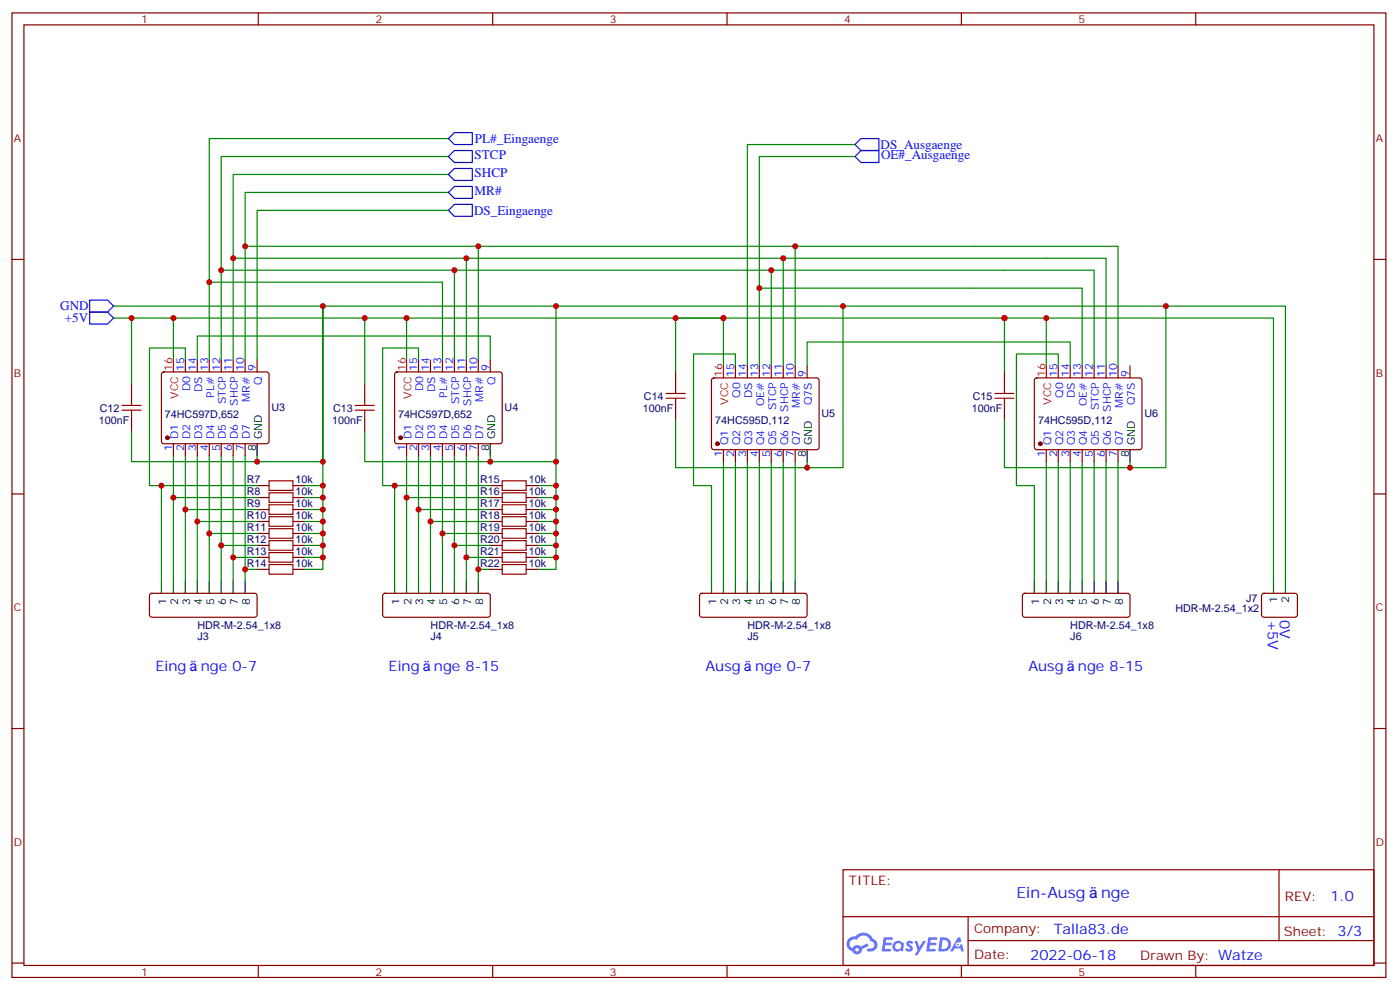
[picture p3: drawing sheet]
<svg xmlns="http://www.w3.org/2000/svg" width="413mm" height="292mm" viewBox="0 0 413 292" stroke-linecap="round" stroke-linejoin="round" font-family="sans-serif">
<g fill="none" stroke="#008700" stroke-width=".35">
<path d="M132.3 40.9h-70.6v65.2M132.3 56.7h-60v49.4M132.3 51.4h-63.5v54.7M132.3 46.1h-67v60M252.2 42.6h-31.7v65.3M252.2 46.1h-28.2v61.8M65.3 79.7h162.2M68.8 76.1h162.3M72.3 72.6h257.5v35.3M132.3 62h-56.5v44.1M134.1 79.7v26.4M137.6 76.1v30"/>
<path d="M141.1 72.6v33.5M227.5 79.7v28.2M227.5 79.7h95.3v28.2M231.1 76.1v31.8M231.1 76.1h95.2v31.8M234.6 72.6v35.3M33.5 90.2h61.7v45.9h-56.4v-8.8M33.5 93.8h5.3v19.4M38.8 93.8h12.4v12.3M51.2 93.8h162.2v14.1M61.7 83.2h68.8v22.9M95.2 90.2v77.7h-5.2"/>
<path d="M107.6 93.8v19.4M119.9 93.8v12.3M164 90.2v45.9h-56.4v-8.8M224 84.9h95.3v23M248.7 90.2v47.7h-10.6M296.3 93.8h12.4v14.1M296.3 93.8h-97v15.8M296.3 93.8v15.8M308.7 93.8h67v77.6M344 90.2h35.2v81.2M54.7 106.1v-3.5h-10.6v40.6h3.5v28.2M58.2 106.1v-7h86.4v7"/>
<path d="M123.5 106.1v-3.5h-10.6v40.6h3.5v28.2M217 107.9v-3.5h-12.4v38.8h5.3v28.2M238.1 107.9v-7.1h77.6v7.1M312.2 107.9v-3.5h-12.3v38.8h5.3v28.2M51.2 134.3v37.1M54.7 134.3v37.1M58.2 134.3v37.1M61.7 134.3v37.1M65.3 134.3v37.1M68.8 134.3v37.1M72.3 134.3v37.1M75.8 134.3v1.8"/>
<path d="M95.2 136.1v-45.9h248.8v47.7h-10.6v-1.8M119.9 134.3v37.1M123.5 134.3v37.1M127 134.3v37.1M130.5 134.3v37.1M134.1 134.3v37.1M137.6 134.3v37.1M141.1 134.3v37.1M144.6 134.3v1.8M164 136.1v31.8h-5.3M199.3 123.8v14.1h38.8v-1.8M213.4 136.1v35.3"/>
<path d="M217 136.1v35.3M220.5 136.1v35.3M224 136.1v35.3M227.5 136.1v35.3M231.1 136.1v35.3M234.6 136.1v35.3M296.3 123.8v14.1h37.1M308.7 136.1v35.3M312.2 136.1v35.3M315.7 136.1v35.3M319.3 136.1v35.3M322.8 136.1v35.3"/>
<path d="M326.3 136.1v35.3M329.8 136.1v35.3M47.6 143.2h28.2M51.2 146.7h24.6M54.7 150.2h21.1M58.2 153.7h17.6M61.7 157.3h14.1M90 143.2h5.2M90 146.7h5.2M90 150.2h5.2M90 153.7h5.2M90 157.3h5.2"/>
<path d="M116.4 143.2h28.2M119.9 146.7h24.7M123.5 150.2h21.1M127 153.7h17.6M130.5 157.3h14.1M158.7 143.2h5.3M158.7 146.7h5.3M158.7 150.2h5.3M158.7 153.7h5.3M158.7 157.3h5.3M65.3 160.8h10.5M68.8 164.3h7"/>
<path d="M72.3 167.9h3.5M90 160.8h5.2M90 164.3h5.2M134.1 160.8h10.5M137.6 164.3h7M141.1 167.9h3.5M158.7 160.8h5.3M158.7 164.3h5.3"/>
</g>
<g fill="none" stroke="#a10000" stroke-width=".35">
<path d="M36 119.5h5.6M38.8 116.7v2.8M104.8 119.5h5.6M107.6 116.7v2.8M196.5 117.4h5.6M196.5 116h5.6M199.3 113.2v2.8M199.3 117.4v2.8M293.5 117.4h5.7M293.5 116h5.7M296.3 113.2v2.8M296.3 117.4v2.8"/>
<path d="M36 120.9h5.6M38.8 120.9v2.9M104.8 120.9h5.6M107.6 120.9v2.9M79.4 159.4h7v2.8h-7zM79.4 155.9h7v2.8h-7zM79.4 152.3h7v2.9h-7zM79.4 148.8h7v2.8h-7zM79.4 145.3h7v2.8h-7zM79.4 141.7h7v2.9h-7zM148.2 141.7h7v2.9h-7zM148.2 145.3h7v2.8h-7z"/>
<path d="M148.2 148.8h7v2.8h-7zM148.2 152.3h7v2.9h-7zM148.2 155.9h7v2.8h-7zM148.2 159.4h7v2.8h-7zM79.4 166.4h7v2.9h-7zM79.4 162.9h7v2.8h-7zM148.2 162.9h7v2.8h-7zM148.2 166.4h7v2.9h-7z"/>
</g>
<g fill="none" stroke="#870000" stroke-width=".35">
<path d="M3.5 3.8h405.4v284.3h-405.4zM7.1 7.3h398.2v277.3h-398.2zM76.2 3.8v3.5M145.3 3.8v3.5M214.5 3.8v3.5M283.6 3.8v3.5M352.8 3.8v3.5M3.5 76.5h3.6M405.3 76.5h3.6M38.8 113.2v3.5M107.6 113.2v3.5M199.3 109.6v3.6"/>
<path d="M296.3 109.6v3.6M38.8 123.8v3.5M107.6 123.8v3.5M199.3 120.2v3.6M296.3 120.2v3.6M3.5 145.6h3.6M75.8 157.3h3.6M75.8 153.7h3.6M75.8 150.2h3.6M75.8 146.7h3.6M75.8 143.2h3.6M86.4 157.3h3.6"/>
<path d="M86.4 153.7h3.6M86.4 150.2h3.6M86.4 146.7h3.6M86.4 143.2h3.6M144.6 157.3h3.6M144.6 153.7h3.6M144.6 150.2h3.6M144.6 146.7h3.6M144.6 143.2h3.6M155.2 157.3h3.5M155.2 153.7h3.5M155.2 150.2h3.5"/>
<path d="M155.2 146.7h3.5M155.2 143.2h3.5M405.3 145.6h3.6M44.3 175.1l.5-.2h30.3l.5 .2 .2 .5v5.7l-.2 .5-.5 .2h-30.3l-.5-.3-.2-.4v-5.7zM75.8 167.9h3.6M75.8 164.3h3.6M75.8 160.8h3.6M86.4 167.9h3.6M86.4 164.3h3.6M86.4 160.8h3.6M113.1 175.1l.5-.2h30.3l.5 .2 .2 .5v5.7l-.2 .5-.5 .2h-30.3l-.5-.3-.2-.4v-5.7zM144.6 167.9h3.6"/>
<path d="M144.6 164.3h3.6M144.6 160.8h3.6M155.2 167.9h3.5M155.2 164.3h3.5M155.2 160.8h3.5M206.6 175.1l.5-.2h30.3l.5 .2 .2 .5v5.7l-.2 .5-.5 .2h-30.3l-.5-.3-.2-.4v-5.7zM301.9 175.1l.4-.2h30.4l.5 .2 .2 .5v5.7l-.3 .5-.4 .2h-30.4l-.5-.3-.2-.4v-5.7zM372.4 175.1l.5-.2 9.4 .1 .5 .6-.1 5.9-.6 .5-9.5-.1-.4-.6v-5.7zM3.5 214.8h3.6M405.3 214.8h3.6M248.7 256.4h156.6v28.2h-156.6zM377.3 256.4v20.9"/>
<path d="M248.7 270.2h156.5M285.6 277.3h119.6M285.6 270.2v14.2M3.5 283.9h3.6M76.2 284.6v3.5M145.3 284.6v3.5M214.5 284.6v3.5M283.6 284.6v3.5M352.8 284.6v3.5M405.3 283.9h3.6"/>
</g>
<path d="M132.3 40.9l1.8-1.8h5.2v3.5h-5.2zM132.3 46.1l1.8-1.7h5.2v3.5h-5.2zM132.3 51.4l1.8-1.7h5.2v3.5h-5.2zM132.3 56.7l1.8-1.7h5.2v3.5h-5.2zM252.2 42.6l1.8-1.7h5.3v3.5h-5.3zM252.2 46.1l1.8-1.7h5.3v3.5h-5.3zM132.3 62l1.8-1.7h5.2v3.5h-5.2zM26.5 92h5.2l1.8 1.8-1.8 1.7h-5.2zM26.5 88.5h5.2l1.8 1.7-1.8 1.8h-5.2z" fill="none" stroke="#00f" stroke-width=".35"/>
<g fill="none" stroke="#000" stroke-width=".35">
<path d="M47.6 171.4v3.5M51.2 171.4v3.5M54.7 171.4v3.5M58.2 171.4v3.5M61.7 171.4v3.5M65.3 171.4v3.5M68.8 171.4v3.5M72.3 171.4v3.5M116.4 171.4v3.5M119.9 171.4v3.5M123.5 171.4v3.5M127 171.4v3.5"/>
<path d="M130.5 171.4v3.5M134.1 171.4v3.5M137.6 171.4v3.5M141.1 171.4v3.5M209.9 171.4v3.5M213.4 171.4v3.5M217 171.4v3.5M220.5 171.4v3.5M224 171.4v3.5M227.5 171.4v3.5M231.1 171.4v3.5M234.6 171.4v3.5"/>
<path d="M305.2 171.4v3.5M308.7 171.4v3.5M312.2 171.4v3.5M315.7 171.4v3.5M319.3 171.4v3.5M322.8 171.4v3.5M326.3 171.4v3.5M329.8 171.4v3.5M375.7 171.4v3.5M379.2 171.4v3.5"/>
</g>
<g fill="#5487ff">
<path d="M267.7 277.6a1.22 1.22 0 0 1 1.7 .2l-.4 .6a.47 .47 0 0 0-.3-.4 .47 .47 0 0 0-.5 .2l.1 .2a1.14 1.14 0 0 1 .8 1.8 1.14 1.14 0 0 1-1.9 0l-.2-.2 .5-.6 .7 .5a.29 .29 0 0 0 .3-.3 .29 .29 0 0 0-.2-.3 1.04 1.04 0 0 1-.6-1.7z"/>
<path d="M260.7 276.3h2.4l.3 .2-.2 .5-1.8 .1-.1 .8h1.5l.3 .4-.3 .4h-1.6l-.2 1.1h1.7l.2 .3-.2 .3-2.6 .1z"/>
<path d="M273.8 276.3h2.4l.3 .2-.1 .5-1.8 .1-.2 .8h1.6l.3 .4-.4 .4h-1.6l-.1 1.1h1.7l.2 .3-.2 .3-2.6 .1z"/>
<path d="M282.6 276.3h.7l.3 1.3-.6 .3a.69 .69 0 0 0-1 .3 .69 .69 0 0 0 .4 .9 .69 .69 0 0 0 .9-.6l.5-.2 .6 2.2h-.8l-.2-.9h-1.8l-.5 .9h-.8z"/>
<path d="M269.8 277.4h.8l.6 1.8 1.1-1.8h.9l-2.6 4.2h-.8l.9-1.5z"/>
<path d="M277.4 276.3l-.6 4.2h1.3a2.11 2.11 0 0 0 2.5-2.1 2.11 2.11 0 0 0-2.5-2.1zM278.1 277.1a1.39 1.39 0 0 1 1.7 1.4 1.39 1.39 0 0 1-1.8 1.3h-.3z"/>
<path d="M263.7 277.9a1.54 1.54 0 0 0-.1 2.2 1.54 1.54 0 0 0 2.2 .1l.6 .3 .3-2.3-.2-.3h-.4a1.49 1.49 0 0 0-2.4 0zM264 278.9a.94 .94 0 0 1 1.8 0 .94 .94 0 0 1-1.8 0z"/>
<path d="M250.4 276.7a2.18 2.18 0 0 0 1.1 3.7 1.44 1.44 0 0 0 1.6 .9 1.44 1.44 0 0 0 1.2-1.4l2-1.1-.5-.7-1.9 1a1.47 1.47 0 0 0-2.4 .4 1.39 1.39 0 0 1-.7-1.9 1.39 1.39 0 0 1 2-.5 2.12 2.12 0 0 1 2.2-1.3 2.12 2.12 0 0 1 1.9 1.7 1.14 1.14 0 0 1 1.1 1.4 1.14 1.14 0 0 1-1.7 .7 .43 .43 0 0 0-.5 .4 .43 .43 0 0 0 .4 .5 1.98 1.98 0 0 0 2.5-1.2 1.98 1.98 0 0 0-1.2-2.6 3.1 3.1 0 0 0-5.3-.6l-.9 .1zM252.3 280a.55 .55 0 0 1 1.1 0 .55 .55 0 0 1-1.1 0z"/>
<circle cx="282.6" cy="278.4" r=".26"/>
</g>
<g fill="none" stroke="#870000" stroke-width=".35">
<path d="M47.9 109.8l.4-.2 30.6 .1 .5 .6-.1 20.1-.6 .4-30.6-.1-.5-.6v-19.8zM54.7 106.1v3.5M58.2 106.1v3.5M61.7 106.1v3.5M65.3 106.1v3.5M68.8 106.1v3.5M72.3 106.1v3.5M75.8 106.1v3.5M116.7 109.8l.4-.2 30.6 .1 .5 .6-.1 20.1-.6 .4-30.7-.1-.4-.6v-19.8zM123.5 106.1v3.5M127 106.1v3.5M130.5 106.1v3.5"/>
<path d="M134.1 106.1v3.5M137.6 106.1v3.5M141.1 106.1v3.5M144.6 106.1v3.5M210.1 111.6l.5-.2 30.6 .1 .5 .6-.1 20-.7 .5-30.6-.1-.4-.6v-19.8zM217 107.9v3.5M220.5 107.9v3.5M224 107.9v3.5M227.5 107.9v3.5M231.1 107.9v3.5M234.6 107.9v3.5M238.1 107.9v3.5"/>
<path d="M305.4 111.6l.5-.2 30.6 .1 .4 .6-.1 20-.6 .5-30.6-.1-.4-.6v-19.8zM312.2 107.9v3.5M315.7 107.9v3.5M319.3 107.9v3.5M322.8 107.9v3.5M326.3 107.9v3.5M329.8 107.9v3.5M333.4 107.9v3.5M51.2 130.8v3.5M54.7 130.8v3.5M58.2 130.8v3.5M61.7 130.8v3.5"/>
<path d="M65.3 130.8v3.5M68.8 130.8v3.5M72.3 130.8v3.5M119.9 130.8v3.5M123.5 130.8v3.5M127 130.8v3.5M130.5 130.8v3.5M134.1 130.8v3.5M137.6 130.8v3.5M141.1 130.8v3.5M213.4 132.6v3.5M217 132.6v3.5"/>
<path d="M220.5 132.6v3.5M224 132.6v3.5M227.5 132.6v3.5M231.1 132.6v3.5M234.6 132.6v3.5M308.7 132.6v3.5M312.2 132.6v3.5M315.7 132.6v3.5M319.3 132.6v3.5M322.8 132.6v3.5M326.3 132.6v3.5M329.8 132.6v3.5"/>
</g>
<g fill="#870000" stroke="#870000" stroke-width=".35">
<circle cx="211.7" cy="130.8" r=".53"/>
<circle cx="118.2" cy="129" r=".53"/>
<circle cx="49.4" cy="129" r=".53"/>
<circle cx="306.9" cy="130.8" r=".53"/>
</g>
<path d="M75.8 130.8v3.5M144.6 130.8v3.5M238.1 132.6v3.5M333.4 132.6v3.5" fill="none" stroke="#000" stroke-width=".35"/>
<path d="M51.2 106.1v3.5M119.9 106.1v3.5M213.4 107.9v3.5M308.7 107.9v3.5" fill="none" stroke="#f00" stroke-width=".35"/>
<g fill="#c00">
<circle cx="95.3" cy="136.1" r=".88"/>
<circle cx="75.8" cy="136.1" r=".88"/>
<circle cx="47.6" cy="143.2" r=".88"/>
<circle cx="51.2" cy="146.7" r=".88"/>
<circle cx="54.7" cy="150.2" r=".88"/>
<circle cx="58.2" cy="153.7" r=".88"/>
<circle cx="61.7" cy="157.3" r=".88"/>
<circle cx="65.3" cy="160.8" r=".88"/>
<circle cx="68.8" cy="164.3" r=".88"/>
<circle cx="72.3" cy="167.9" r=".88"/>
<circle cx="95.3" cy="90.2" r=".88"/>
<circle cx="95.3" cy="143.2" r=".88"/>
<circle cx="95.3" cy="146.7" r=".88"/>
<circle cx="95.3" cy="150.2" r=".88"/>
<circle cx="95.3" cy="153.7" r=".88"/>
<circle cx="95.3" cy="157.3" r=".88"/>
<circle cx="95.3" cy="160.8" r=".88"/>
<circle cx="95.3" cy="164.3" r=".88"/>
<circle cx="141.1" cy="167.9" r=".88"/>
<circle cx="137.6" cy="164.3" r=".88"/>
<circle cx="134.1" cy="160.8" r=".88"/>
<circle cx="130.5" cy="157.3" r=".88"/>
<circle cx="127" cy="153.7" r=".88"/>
<circle cx="123.5" cy="150.2" r=".88"/>
<circle cx="119.9" cy="146.7" r=".88"/>
<circle cx="116.4" cy="143.2" r=".88"/>
<circle cx="144.6" cy="136.1" r=".88"/>
<circle cx="107.6" cy="93.8" r=".88"/>
<circle cx="164" cy="136.1" r=".88"/>
<circle cx="164" cy="164.3" r=".88"/>
<circle cx="164" cy="160.8" r=".88"/>
<circle cx="164" cy="157.3" r=".88"/>
<circle cx="164" cy="153.7" r=".88"/>
<circle cx="164" cy="150.2" r=".88"/>
<circle cx="164" cy="146.7" r=".88"/>
<circle cx="164" cy="143.2" r=".88"/>
<circle cx="213.4" cy="93.8" r=".88"/>
<circle cx="224" cy="84.9" r=".88"/>
<circle cx="296.3" cy="93.8" r=".88"/>
<circle cx="72.3" cy="72.6" r=".88"/>
<circle cx="68.8" cy="76.1" r=".88"/>
<circle cx="65.3" cy="79.7" r=".88"/>
<circle cx="61.7" cy="83.2" r=".88"/>
<circle cx="38.8" cy="93.8" r=".88"/>
<circle cx="51.2" cy="93.8" r=".88"/>
<circle cx="119.9" cy="93.8" r=".88"/>
<circle cx="164" cy="90.2" r=".88"/>
<circle cx="333.4" cy="137.9" r=".88"/>
<circle cx="248.7" cy="90.2" r=".88"/>
<circle cx="199.3" cy="93.8" r=".88"/>
<circle cx="238.1" cy="137.9" r=".88"/>
<circle cx="234.6" cy="72.6" r=".88"/>
<circle cx="141.1" cy="72.6" r=".88"/>
<circle cx="231.1" cy="76.1" r=".88"/>
<circle cx="137.6" cy="76.1" r=".88"/>
<circle cx="134.1" cy="79.7" r=".88"/>
<circle cx="227.5" cy="79.7" r=".88"/>
<circle cx="308.7" cy="93.8" r=".88"/>
<circle cx="344" cy="90.2" r=".88"/>
</g>
<g font-size="4.6" fill="#00f">
<text x="299.9" y="264.9">Ein-Ausg</text>
<text x="324.9" y="264.9">nge</text>
</g>
<g font-size="4.2" fill="#00f">
<text x="374.1" y="182.7" transform="rotate(90 374.1 182.7)">+5V</text>
<text x="377.6" y="182.7" transform="rotate(90 377.6 182.7)">0V</text>
<text x="45.9" y="197.8">Eing</text>
<text x="59.2" y="197.8">nge 0-7</text>
<text x="114.7" y="197.8">Eing</text>
<text x="128" y="197.8">nge 8-15</text>
<text x="208.1" y="197.8">Ausg</text>
<text x="222.8" y="197.8">nge 0-7</text>
<text x="303.4" y="197.8">Ausg</text>
<text x="318" y="197.8">nge 8-15</text>
<text x="392.5" y="265.7">1.0</text>
<text x="310.9" y="275.2">Talla83.de</text>
<text x="304" y="283">2022-06-18</text>
</g>
<g font-size="3.9" fill="#00f">
<text x="140" y="47">STCP</text>
<text x="140.1" y="42.2">PL#_Eingaenge</text>
<text x="259.8" y="43.9">DS_Ausgaenge</text>
<text x="260" y="47">OE#_Ausgaenge</text>
<text x="140" y="52.3">SHCP</text>
<text x="140" y="57.6">MR#</text>
<text x="139.9" y="63.3">DS_Eingaenge</text>
<text x="17.8" y="91.4">GND</text>
<text x="19.1" y="94.9">+5V</text>
</g>
<g font-size="3.9" fill="#800">
<text x="250.5" y="261">TITLE:</text>
<text x="379.1" y="265.7">REV:</text>
<text x="287.4" y="275.2">Company:</text>
<text x="378.7" y="275.8">Sheet: 3/3</text>
<text x="287.4" y="282.9">Date:</text>
<text x="336.4" y="282.9">Drawn By: Watze</text>
</g>
<g font-size="3.2" fill="#800">
<text x="41.6" y="6.8">1</text>
<text x="110.8" y="6.8">2</text>
<text x="179.9" y="6.8">3</text>
<text x="249.1" y="6.8">4</text>
<text x="318.2" y="6.8">5</text>
<text x="4.1" y="41.9">A</text>
<text x="405.9" y="41.9">A</text>
<text x="4.1" y="111.1">B</text>
<text x="405.9" y="111.1">B</text>
<text x="4.1" y="180.2">C</text>
<text x="405.9" y="180.2">C</text>
<text x="4.1" y="249.3">D</text>
<text x="405.9" y="249.3">D</text>
<text x="41.6" y="287.6">1</text>
<text x="110.8" y="287.6">2</text>
<text x="179.9" y="287.6">3</text>
<text x="249.1" y="287.6">4</text>
<text x="318.2" y="287.6">5</text>
</g>
<g font-size="3.2" fill="#f00">
<text x="50.8" y="109.5" transform="rotate(-90 50.8 109.5)">16</text>
<text x="119.6" y="109.5" transform="rotate(-90 119.6 109.5)">16</text>
<text x="213.1" y="111.2" transform="rotate(-90 213.1 111.2)">16</text>
<text x="308.3" y="111.2" transform="rotate(-90 308.3 111.2)">16</text>
<text x="52.6" y="117.5" transform="rotate(-90 52.6 117.5)">VCC</text>
<text x="121.4" y="117.5" transform="rotate(-90 121.4 117.5)">VCC</text>
<text x="214.8" y="119.3" transform="rotate(-90 214.8 119.3)">VCC</text>
<text x="310.1" y="119.3" transform="rotate(-90 310.1 119.3)">VCC</text>
</g>
<g font-size="3.2" fill="#00f">
<text x="54.3" y="109.5" transform="rotate(-90 54.3 109.5)">15</text>
<text x="57.9" y="109.5" transform="rotate(-90 57.9 109.5)">14</text>
<text x="61.4" y="109.5" transform="rotate(-90 61.4 109.5)">13</text>
<text x="64.9" y="109.5" transform="rotate(-90 64.9 109.5)">12</text>
<text x="68.4" y="109.5" transform="rotate(-90 68.4 109.5)">11</text>
<text x="72" y="109.5" transform="rotate(-90 72 109.5)">10</text>
<text x="75.5" y="109.5" transform="rotate(-90 75.5 109.5)">9</text>
<text x="77.3" y="113.4" transform="rotate(-90 77.3 113.4)">Q</text>
<text x="123.1" y="109.5" transform="rotate(-90 123.1 109.5)">15</text>
<text x="126.6" y="109.5" transform="rotate(-90 126.6 109.5)">14</text>
<text x="130.2" y="109.5" transform="rotate(-90 130.2 109.5)">13</text>
<text x="133.7" y="109.5" transform="rotate(-90 133.7 109.5)">12</text>
<text x="137.2" y="109.5" transform="rotate(-90 137.2 109.5)">11</text>
<text x="140.8" y="109.5" transform="rotate(-90 140.8 109.5)">10</text>
<text x="144.3" y="109.5" transform="rotate(-90 144.3 109.5)">9</text>
<text x="146" y="113.4" transform="rotate(-90 146 113.4)">Q</text>
<text x="216.6" y="111.2" transform="rotate(-90 216.6 111.2)">15</text>
<text x="220.1" y="111.2" transform="rotate(-90 220.1 111.2)">14</text>
<text x="223.7" y="111.2" transform="rotate(-90 223.7 111.2)">13</text>
<text x="227.2" y="111.2" transform="rotate(-90 227.2 111.2)">12</text>
<text x="230.7" y="111.2" transform="rotate(-90 230.7 111.2)">11</text>
<text x="234.2" y="111.2" transform="rotate(-90 234.2 111.2)">10</text>
<text x="237.8" y="111.2" transform="rotate(-90 237.8 111.2)">9</text>
<text x="311.9" y="111.2" transform="rotate(-90 311.9 111.2)">15</text>
<text x="315.4" y="111.2" transform="rotate(-90 315.4 111.2)">14</text>
<text x="318.9" y="111.2" transform="rotate(-90 318.9 111.2)">13</text>
<text x="322.4" y="111.2" transform="rotate(-90 322.4 111.2)">12</text>
<text x="326" y="111.2" transform="rotate(-90 326 111.2)">11</text>
<text x="329.5" y="111.2" transform="rotate(-90 329.5 111.2)">10</text>
<text x="333" y="111.2" transform="rotate(-90 333 111.2)">9</text>
<text x="56.1" y="115.4" transform="rotate(-90 56.1 115.4)">D0</text>
<text x="59.6" y="115.6" transform="rotate(-90 59.6 115.6)">DS</text>
<text x="63.1" y="117.2" transform="rotate(-90 63.1 117.2)">PL#</text>
<text x="66.7" y="119.2" transform="rotate(-90 66.7 119.2)">STCP</text>
<text x="70.2" y="119.6" transform="rotate(-90 70.2 119.6)">SHCP</text>
<text x="73.7" y="118.4" transform="rotate(-90 73.7 118.4)">MR#</text>
<text x="124.9" y="115.4" transform="rotate(-90 124.9 115.4)">D0</text>
<text x="128.4" y="115.6" transform="rotate(-90 128.4 115.6)">DS</text>
<text x="131.9" y="117.2" transform="rotate(-90 131.9 117.2)">PL#</text>
<text x="135.5" y="119.2" transform="rotate(-90 135.5 119.2)">STCP</text>
<text x="139" y="119.6" transform="rotate(-90 139 119.6)">SHCP</text>
<text x="142.5" y="118.4" transform="rotate(-90 142.5 118.4)">MR#</text>
<text x="218.4" y="117.2" transform="rotate(-90 218.4 117.2)">Q0</text>
<text x="221.9" y="117.3" transform="rotate(-90 221.9 117.3)">DS</text>
<text x="225.4" y="119.8" transform="rotate(-90 225.4 119.8)">OE#</text>
<text x="239.5" y="119.4" transform="rotate(-90 239.5 119.4)">Q7S</text>
<text x="313.6" y="117.2" transform="rotate(-90 313.6 117.2)">Q0</text>
<text x="317.1" y="117.3" transform="rotate(-90 317.1 117.3)">DS</text>
<text x="320.7" y="119.8" transform="rotate(-90 320.7 119.8)">OE#</text>
<text x="334.8" y="119.4" transform="rotate(-90 334.8 119.4)">Q7S</text>
<text x="229" y="121" transform="rotate(-90 229 121)">STCP</text>
<text x="232.5" y="121.4" transform="rotate(-90 232.5 121.4)">SHCP</text>
<text x="236" y="120.2" transform="rotate(-90 236 120.2)">MR#</text>
<text x="324.2" y="121" transform="rotate(-90 324.2 121)">STCP</text>
<text x="327.7" y="121.4" transform="rotate(-90 327.7 121.4)">SHCP</text>
<text x="331.3" y="120.2" transform="rotate(-90 331.3 120.2)">MR#</text>
<text x="52.6" y="129.5" transform="rotate(-90 52.6 129.5)">D1</text>
<text x="56.1" y="129.5" transform="rotate(-90 56.1 129.5)">D2</text>
<text x="59.6" y="129.5" transform="rotate(-90 59.6 129.5)">D3</text>
<text x="63.1" y="129.5" transform="rotate(-90 63.1 129.5)">D4</text>
<text x="66.7" y="129.5" transform="rotate(-90 66.7 129.5)">D5</text>
<text x="70.2" y="129.5" transform="rotate(-90 70.2 129.5)">D6</text>
<text x="73.7" y="129.5" transform="rotate(-90 73.7 129.5)">D7</text>
<text x="121.4" y="129.5" transform="rotate(-90 121.4 129.5)">D1</text>
<text x="124.9" y="129.5" transform="rotate(-90 124.9 129.5)">D2</text>
<text x="128.4" y="129.5" transform="rotate(-90 128.4 129.5)">D3</text>
<text x="131.9" y="129.5" transform="rotate(-90 131.9 129.5)">D4</text>
<text x="135.5" y="129.5" transform="rotate(-90 135.5 129.5)">D5</text>
<text x="139" y="129.5" transform="rotate(-90 139 129.5)">D6</text>
<text x="142.5" y="129.5" transform="rotate(-90 142.5 129.5)">D7</text>
<text x="214.8" y="131.3" transform="rotate(-90 214.8 131.3)">Q1</text>
<text x="218.4" y="131.3" transform="rotate(-90 218.4 131.3)">Q2</text>
<text x="221.9" y="131.3" transform="rotate(-90 221.9 131.3)">Q3</text>
<text x="225.4" y="131.3" transform="rotate(-90 225.4 131.3)">Q4</text>
<text x="229" y="131.3" transform="rotate(-90 229 131.3)">Q5</text>
<text x="232.5" y="131.3" transform="rotate(-90 232.5 131.3)">Q6</text>
<text x="236" y="131.3" transform="rotate(-90 236 131.3)">Q7</text>
<text x="310.1" y="131.3" transform="rotate(-90 310.1 131.3)">Q1</text>
<text x="313.6" y="131.3" transform="rotate(-90 313.6 131.3)">Q2</text>
<text x="317.1" y="131.3" transform="rotate(-90 317.1 131.3)">Q3</text>
<text x="320.7" y="131.3" transform="rotate(-90 320.7 131.3)">Q4</text>
<text x="324.2" y="131.3" transform="rotate(-90 324.2 131.3)">Q5</text>
<text x="327.7" y="131.3" transform="rotate(-90 327.7 131.3)">Q6</text>
<text x="331.3" y="131.3" transform="rotate(-90 331.3 131.3)">Q7</text>
<text x="50.8" y="133" transform="rotate(-90 50.8 133)">1</text>
<text x="54.3" y="133" transform="rotate(-90 54.3 133)">2</text>
<text x="57.9" y="133" transform="rotate(-90 57.9 133)">3</text>
<text x="61.4" y="133" transform="rotate(-90 61.4 133)">4</text>
<text x="64.9" y="133" transform="rotate(-90 64.9 133)">5</text>
<text x="68.4" y="133" transform="rotate(-90 68.4 133)">6</text>
<text x="72" y="133" transform="rotate(-90 72 133)">7</text>
<text x="119.6" y="133" transform="rotate(-90 119.6 133)">1</text>
<text x="123.1" y="133" transform="rotate(-90 123.1 133)">2</text>
<text x="126.6" y="133" transform="rotate(-90 126.6 133)">3</text>
<text x="130.2" y="133" transform="rotate(-90 130.2 133)">4</text>
<text x="133.7" y="133" transform="rotate(-90 133.7 133)">5</text>
<text x="137.2" y="133" transform="rotate(-90 137.2 133)">6</text>
<text x="140.8" y="133" transform="rotate(-90 140.8 133)">7</text>
<text x="213.1" y="134.8" transform="rotate(-90 213.1 134.8)">1</text>
<text x="216.6" y="134.8" transform="rotate(-90 216.6 134.8)">2</text>
<text x="220.1" y="134.8" transform="rotate(-90 220.1 134.8)">3</text>
<text x="223.7" y="134.8" transform="rotate(-90 223.7 134.8)">4</text>
<text x="227.2" y="134.8" transform="rotate(-90 227.2 134.8)">5</text>
<text x="230.7" y="134.8" transform="rotate(-90 230.7 134.8)">6</text>
<text x="234.2" y="134.8" transform="rotate(-90 234.2 134.8)">7</text>
<text x="308.3" y="134.8" transform="rotate(-90 308.3 134.8)">1</text>
<text x="311.9" y="134.8" transform="rotate(-90 311.9 134.8)">2</text>
<text x="315.4" y="134.8" transform="rotate(-90 315.4 134.8)">3</text>
<text x="318.9" y="134.8" transform="rotate(-90 318.9 134.8)">4</text>
<text x="322.4" y="134.8" transform="rotate(-90 322.4 134.8)">5</text>
<text x="326" y="134.8" transform="rotate(-90 326 134.8)">6</text>
<text x="329.5" y="134.8" transform="rotate(-90 329.5 134.8)">7</text>
</g>
<g font-size="3.2" fill="#000080">
<text x="190" y="117.8">C14</text>
<text x="287" y="117.8">C15</text>
<text x="29.2" y="124.9">100nF</text>
<text x="29.5" y="121.3">C12</text>
<text x="48.6" y="123.1">74HC597D,652</text>
<text x="80.1" y="121.3">U3</text>
<text x="98" y="124.9">100nF</text>
<text x="98.2" y="121.3">C13</text>
<text x="117.4" y="123.1">74HC597D,652</text>
<text x="148.9" y="121.3">U4</text>
<text x="189.7" y="121.3">100nF</text>
<text x="211" y="124.9">74HC595D,112</text>
<text x="242.4" y="123">U5</text>
<text x="286.7" y="121.3">100nF</text>
<text x="306.3" y="124.9">74HC595D,112</text>
<text x="337.6" y="123">U6</text>
<text x="72.8" y="142.5">R7</text>
<text x="87.2" y="142.5">10k</text>
<text x="141.6" y="142.5">R15</text>
<text x="156" y="142.5">10k</text>
<text x="72.8" y="149.6">R9</text>
<text x="72.8" y="146">R8</text>
<text x="87.2" y="149.6">10k</text>
<text x="87.2" y="146">10k</text>
<text x="141.6" y="146">R16</text>
<text x="141.6" y="149.6">R17</text>
<text x="156" y="146">10k</text>
<text x="156" y="149.6">10k</text>
<text x="72.8" y="153.1">R10</text>
<text x="87.2" y="153.1">10k</text>
<text x="141.6" y="153.1">R18</text>
<text x="156" y="153.1">10k</text>
<text x="72.8" y="160.1">R12</text>
<text x="72.8" y="156.6">R11</text>
<text x="87.2" y="160.1">10k</text>
<text x="87.2" y="156.6">10k</text>
<text x="141.6" y="156.6">R19</text>
<text x="141.6" y="160.1">R20</text>
<text x="156" y="156.6">10k</text>
<text x="156" y="160.1">10k</text>
<text x="72.8" y="167.2">R14</text>
<text x="72.8" y="163.7">R13</text>
<text x="87.2" y="167.2">10k</text>
<text x="87.2" y="163.7">10k</text>
<text x="141.6" y="163.7">R21</text>
<text x="141.6" y="167.2">R22</text>
<text x="156" y="163.7">10k</text>
<text x="156" y="167.2">10k</text>
<text x="367.7" y="177.5">J7</text>
<text x="58.2" y="185.5">HDR-M-2.54_1x8</text>
<text x="127" y="185.5">HDR-M-2.54_1x8</text>
<text x="220.5" y="185.5">HDR-M-2.54_1x8</text>
<text x="315.8" y="185.5">HDR-M-2.54_1x8</text>
<text x="346.8" y="180.4">HDR-M-2.54_1x2</text>
<text x="58.2" y="188.6">J3</text>
<text x="127" y="188.6">J4</text>
<text x="220.5" y="188.6">J5</text>
<text x="315.8" y="188.6">J6</text>
</g>
<g font-size="3.2">
<text x="77.3" y="129.5" transform="rotate(-90 77.3 129.5)">GND</text>
<text x="146" y="129.5" transform="rotate(-90 146 129.5)">GND</text>
<text x="239.5" y="131.3" transform="rotate(-90 239.5 131.3)">GND</text>
<text x="334.8" y="131.3" transform="rotate(-90 334.8 131.3)">GND</text>
<text x="75.5" y="133" transform="rotate(-90 75.5 133)">8</text>
<text x="144.3" y="133" transform="rotate(-90 144.3 133)">8</text>
<text x="237.8" y="134.8" transform="rotate(-90 237.8 134.8)">8</text>
<text x="333" y="134.8" transform="rotate(-90 333 134.8)">8</text>
<text x="49" y="178.2" transform="rotate(-90 49 178.2)">1</text>
<text x="52.6" y="178.2" transform="rotate(-90 52.6 178.2)">2</text>
<text x="56.1" y="178.2" transform="rotate(-90 56.1 178.2)">3</text>
<text x="59.6" y="178.2" transform="rotate(-90 59.6 178.2)">4</text>
<text x="63.1" y="178.2" transform="rotate(-90 63.1 178.2)">5</text>
<text x="66.7" y="178.2" transform="rotate(-90 66.7 178.2)">6</text>
<text x="70.2" y="178.2" transform="rotate(-90 70.2 178.2)">7</text>
<text x="73.7" y="178.2" transform="rotate(-90 73.7 178.2)">8</text>
<text x="117.8" y="178.2" transform="rotate(-90 117.8 178.2)">1</text>
<text x="121.4" y="178.2" transform="rotate(-90 121.4 178.2)">2</text>
<text x="124.9" y="178.2" transform="rotate(-90 124.9 178.2)">3</text>
<text x="128.4" y="178.2" transform="rotate(-90 128.4 178.2)">4</text>
<text x="131.9" y="178.2" transform="rotate(-90 131.9 178.2)">5</text>
<text x="135.5" y="178.2" transform="rotate(-90 135.5 178.2)">6</text>
<text x="139" y="178.2" transform="rotate(-90 139 178.2)">7</text>
<text x="142.5" y="178.2" transform="rotate(-90 142.5 178.2)">8</text>
<text x="211.3" y="178.2" transform="rotate(-90 211.3 178.2)">1</text>
<text x="214.8" y="178.2" transform="rotate(-90 214.8 178.2)">2</text>
<text x="218.4" y="178.2" transform="rotate(-90 218.4 178.2)">3</text>
<text x="221.9" y="178.2" transform="rotate(-90 221.9 178.2)">4</text>
<text x="225.4" y="178.2" transform="rotate(-90 225.4 178.2)">5</text>
<text x="229" y="178.2" transform="rotate(-90 229 178.2)">6</text>
<text x="232.5" y="178.2" transform="rotate(-90 232.5 178.2)">7</text>
<text x="236" y="178.2" transform="rotate(-90 236 178.2)">8</text>
<text x="306.6" y="178.2" transform="rotate(-90 306.6 178.2)">1</text>
<text x="310.1" y="178.2" transform="rotate(-90 310.1 178.2)">2</text>
<text x="313.6" y="178.2" transform="rotate(-90 313.6 178.2)">3</text>
<text x="317.1" y="178.2" transform="rotate(-90 317.1 178.2)">4</text>
<text x="320.7" y="178.2" transform="rotate(-90 320.7 178.2)">5</text>
<text x="324.2" y="178.2" transform="rotate(-90 324.2 178.2)">6</text>
<text x="327.7" y="178.2" transform="rotate(-90 327.7 178.2)">7</text>
<text x="331.3" y="178.2" transform="rotate(-90 331.3 178.2)">8</text>
<text x="376.8" y="177.6" transform="rotate(-90 376.8 177.6)">1</text>
<text x="380.3" y="177.6" transform="rotate(-90 380.3 177.6)">2</text>
</g>
</svg>
